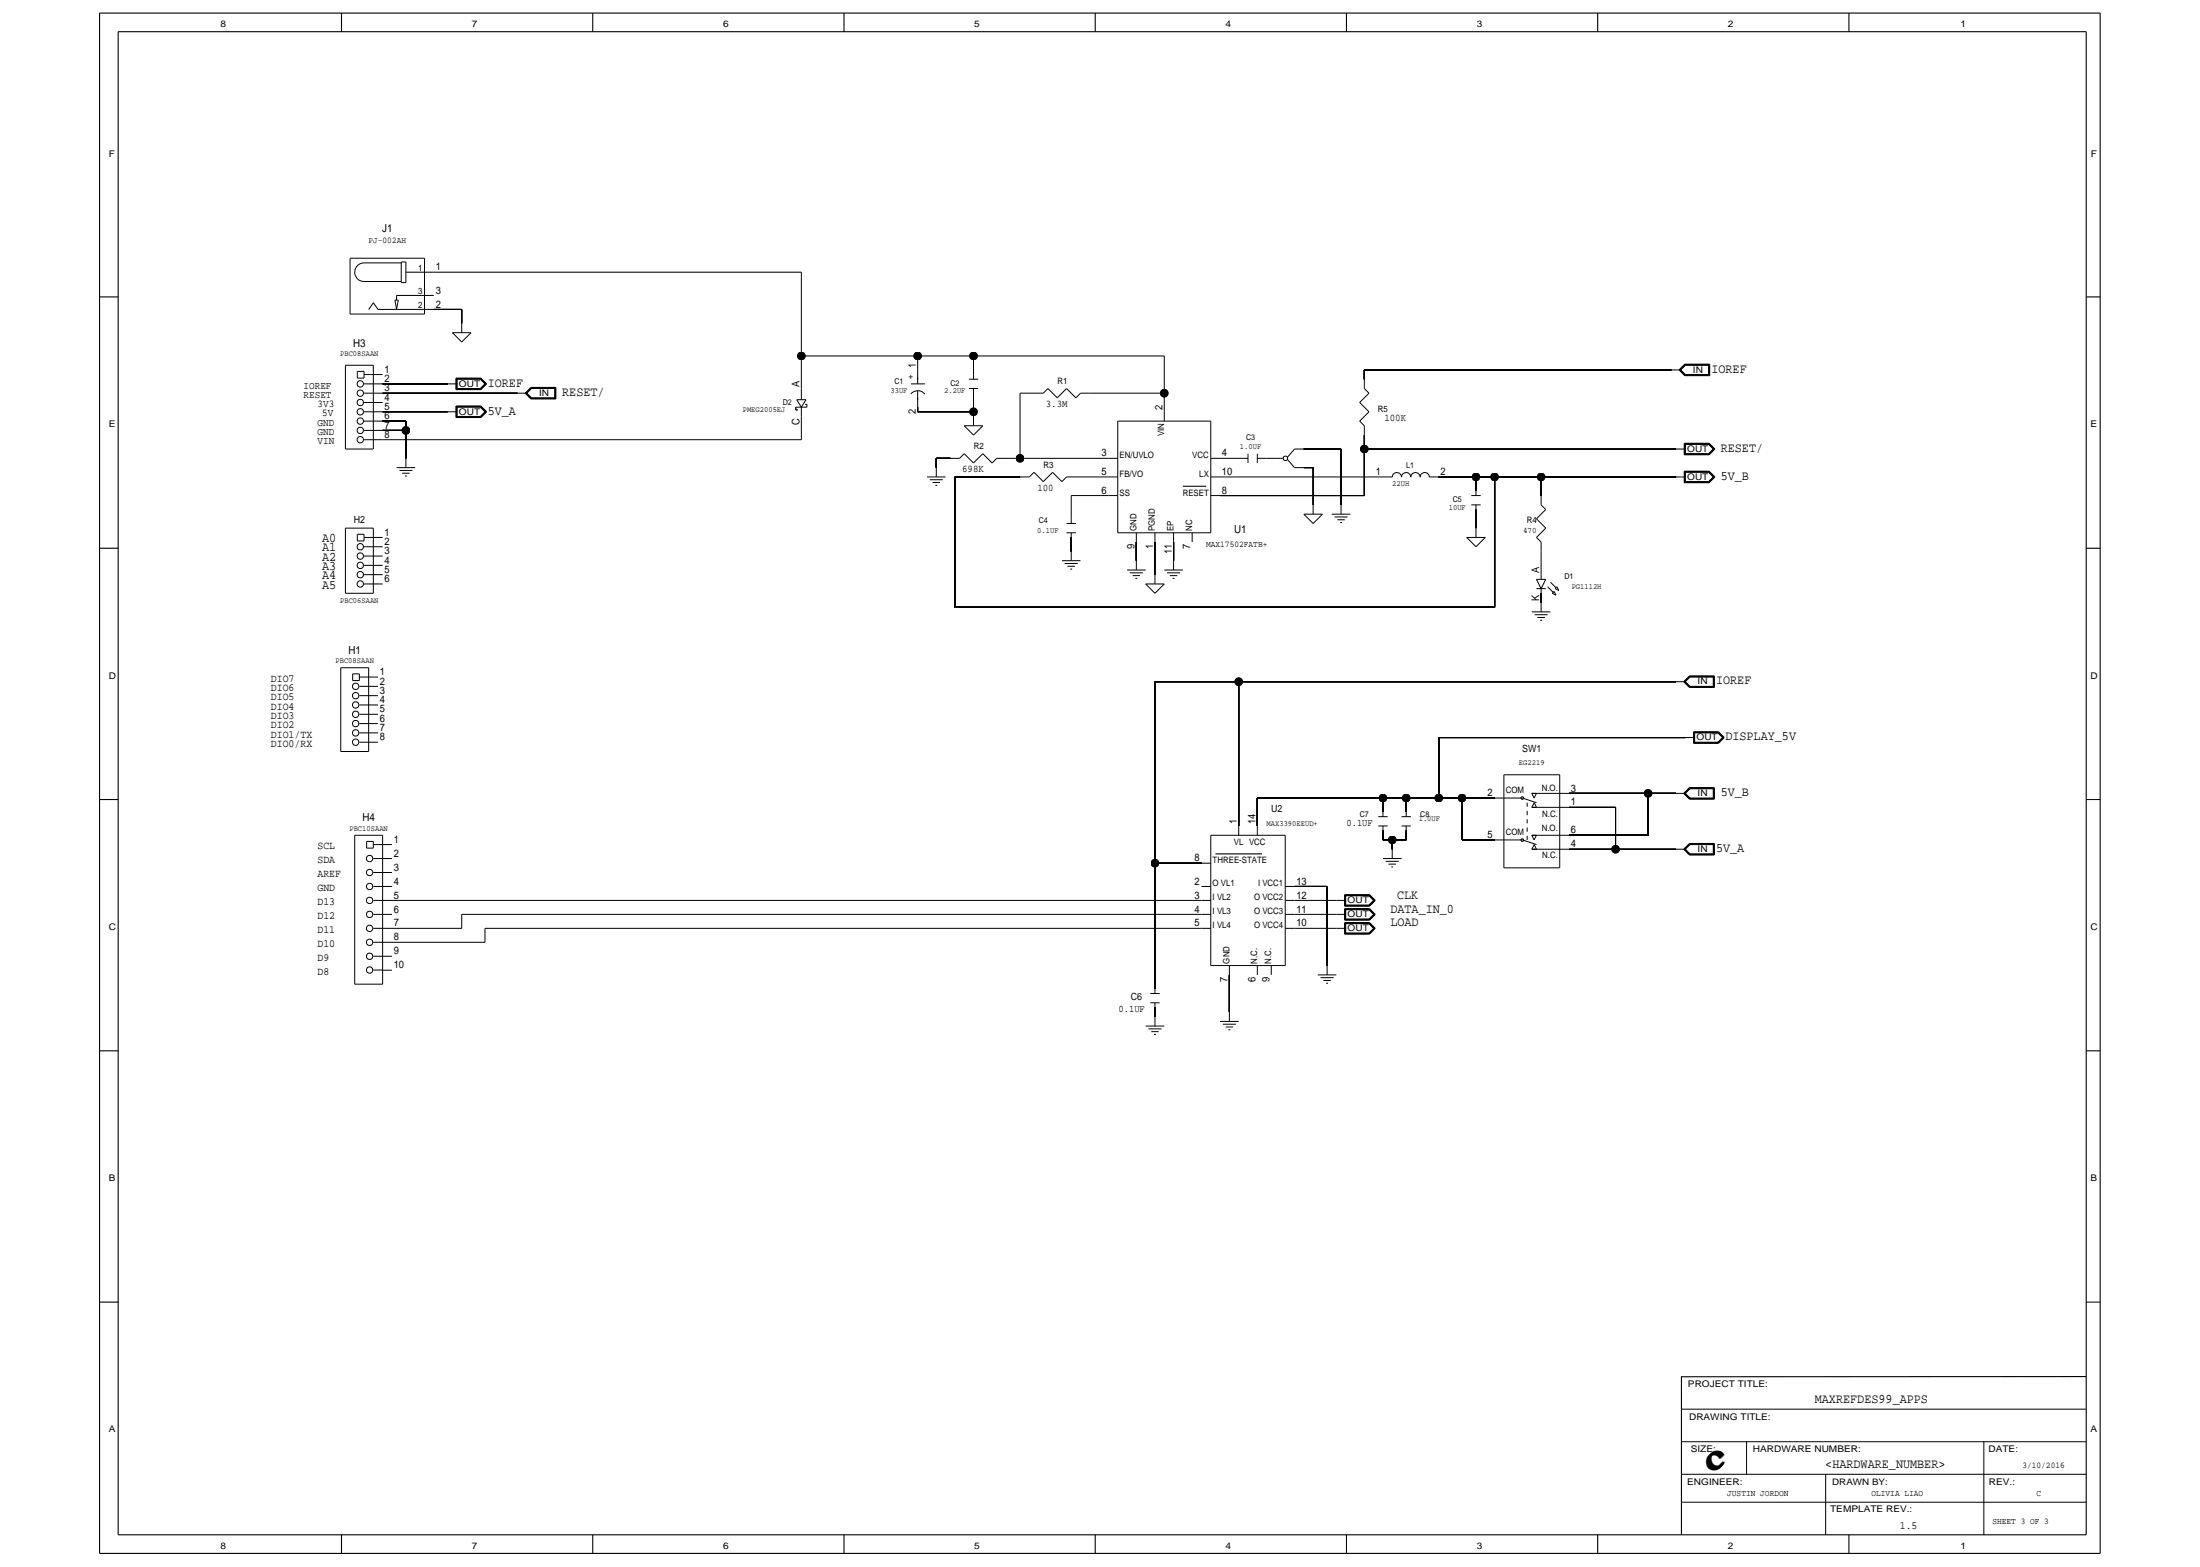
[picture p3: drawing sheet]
<svg xmlns="http://www.w3.org/2000/svg" width="419mm" height="298mm" viewBox="0 0 419 298" stroke-linecap="round" stroke-linejoin="round" font-family="sans-serif">
<!-- layer: Nets -->
<g fill="none" stroke="#000" stroke-width=".19">
<path d="M82.6 51.8h70.1zM82.6 58.9h5.4zM88 58.9v2.7zM152.7 51.8v16zM72.9 73.1h12.4zM72.9 74.9h25.7zM72.9 78.4h12.4zM152.7 67.8h22.1zM152.7 67.8v6.2zM152.7 79.3v4.4zM174.8 67.8h10.7zM174.8 67.8v2.7z"/>
<path d="M174.8 78.4h10.7zM174.8 77.5v.9zM185.5 67.8v3.5zM185.5 67.8h36.3zM185.5 78.4v.9zM185.5 74.9v3.5zM194.3 74.9v12.4zM194.3 74.9h2.7zM207.6 74.9h14.2zM221.8 74.9v3.5zM221.8 67.8v7.1zM259.9 70.5h58.5z"/>
<path d="M259.9 70.5v1.7zM72.9 83.7h79.8zM72.9 82h4.4zM72.9 80.2h4.4zM77.3 82v5.3zM77.3 80.2v1.8zM178.4 87.3v1.8zM178.4 87.3h2.6zM181.9 90.8v24.9zM181.9 90.8h12.4zM191.7 87.3h2.6zM194.3 87.3h16.9z"/>
<path d="M204.1 94.4v4.4zM204.1 94.4h7.1zM205 90.8h6.2zM232.4 90.8h31zM232.4 87.3h4.5zM232.4 94.4h27.5zM240.4 87.3h.9zM248.4 85.5h7.1zM248.4 89.1h1.8zM250.2 89.1v7.1zM255.5 85.5v10.7zM259.9 85.5h59.4z"/>
<path d="M259.9 82.9v2.6zM259.9 85.5v8.9zM274.1 90.8h7.1zM281.2 97v3.6zM281.2 90.8v2.7zM281.2 90.8h3.5zM284.7 90.8h8.9zM284.7 90.8v24.9zM293.6 90.8v3.6zM293.6 90.8h25.7zM181.9 115.7h102.8zM204.1 102.4v2.6z"/>
<path d="M216.5 103.2v3.6zM220 103.2v6.3zM223.6 103.2v3.6zM293.6 105v4.5zM293.6 113v1.8zM220 129.8h16zM220 129.8v34.6zM236 129.8v27.5zM236 129.8h83.3zM239.5 152h23.9zM239.5 152v5.3zM263.4 158.2v1.8z"/>
<path d="M263.4 160h1.8zM263.4 152v2.7zM263.4 152h4.5zM265.2 160v1.7zM265.2 160h2.7zM267.9 158.2v1.8zM267.9 152v2.7zM267.9 152h6.2zM274.1 140.5h47zM274.1 152h4.4zM274.1 140.5v11.5zM278.5 160h6.2z"/>
<path d="M278.5 152v8zM278.5 152h6.2zM298.9 159.1h15.1zM298.9 151.1h15.1zM298.9 153.8h8.9zM307.8 153.8v7.9zM314 151.1h5.3zM314 151.1v8zM74.7 176.8h13.3zM74.7 171.5h154.2zM74.7 179.5h17.7zM88 174.2v2.6z"/>
<path d="M88 174.2h140.9zM92.4 176.8h136.5zM92.4 176.8v2.7zM220 164.4h8.9zM220 164.4v23.9zM246.6 168.8h6.2zM246.6 176.8h8zM246.6 174.2h8zM246.6 171.5h8zM252.8 168.8v15.1zM298.9 161.7h8.9zM307.8 161.7h11.5z"/>
<path d="M220 191.9v1.8zM234.2 185.7v7.1z"/>
</g>
<g fill="#000" stroke="#000" stroke-width=".19">
<circle cx="152.7" cy="67.8" r=".74"/>
<circle cx="174.8" cy="67.8" r=".74"/>
<circle cx="185.5" cy="78.4" r=".74"/>
<circle cx="185.5" cy="67.8" r=".74"/>
<circle cx="221.8" cy="74.9" r=".74"/>
<circle cx="77.3" cy="82" r=".74"/>
<circle cx="194.3" cy="87.3" r=".74"/>
<circle cx="259.9" cy="85.5" r=".74"/>
<circle cx="281.2" cy="90.8" r=".74"/>
<circle cx="284.7" cy="90.8" r=".74"/>
<circle cx="293.6" cy="90.8" r=".74"/>
<circle cx="236" cy="129.8" r=".74"/>
<circle cx="263.4" cy="152" r=".74"/>
<circle cx="265.2" cy="160" r=".74"/>
<circle cx="267.9" cy="152" r=".74"/>
<circle cx="274.1" cy="152" r=".74"/>
<circle cx="278.5" cy="152" r=".74"/>
<circle cx="314" cy="151.1" r=".74"/>
<circle cx="220" cy="164.4" r=".74"/>
<circle cx="307.8" cy="161.7" r=".74"/>
</g>
<!-- layer: Components -->
<g fill="none" stroke="#000" stroke-width=".19">
<path d="M66.7 49.2v10.6zM66.7 59.8h14.2zM66.7 49.2h14.2zM69.3 50.1a1.77 1.77 0 0 0-1.7 1.7 1.77 1.77 0 0 0 1.7 1.8M69.3 53.6h7.1zM69.3 50.1h7.1zM71.1 57.7l-.9 1.3zM71.1 57.7l.9 1.2zM72 58.9h8.9zM75.2 57.2h.7zM75.2 57.2l.3 1.7zM75.5 56.3v.9z"/>
<path d="M75.5 56.3h5.4zM75.9 57.2l-.4 1.7zM76.4 53.8h.9zM76.4 49.9v3.9zM76.4 49.9h.9zM77.3 51.8h3.6zM77.3 49.9v3.9zM80.9 51.8h1.7zM80.9 56.3h1.7zM80.9 58.9h1.7zM80.9 49.2v10.6zM65.8 69.6v15.9z"/>
<path d="M65.8 69.6h5.3zM68.1 72h1.2zM68.1 70.7h1.2zM68.1 70.7v1.3zM69.3 78.4h1.8zM69.3 76.7h1.8zM69.3 74.9h1.8zM69.3 73.1h1.8zM69.3 71.3h1.8zM69.3 70.7v1.3zM71.1 78.4h1.8zM71.1 76.7h1.8z"/>
<path d="M71.1 74.9h1.8zM71.1 73.1h1.8zM71.1 71.3h1.8zM71.1 69.6v15.9zM85.3 73.1h1.8zM85.3 78.4h1.8zM86.2 63.4h3.5zM86.2 63.4l1.8 1.7zM86.9 74.2h4.7zM86.9 72v2.2zM86.9 79.5h4.7zM86.9 77.3v2.2z"/>
<path d="M86.9 72h4.7zM86.9 77.3h4.7zM86.9 72.1h4.7zM86.9 77.4h4.7zM86.9 72.1v2zM86.9 74.1h4.7zM86.9 77.4v2.1zM87 72.2v1.9zM87 74.1h4.5zM87 77.5v1.9zM87 79.4h4.5zM87 72.2h4.5z"/>
<path d="M87 77.5h4.5zM87.1 72.2h4.4zM87.1 77.5h4.4zM87.1 72.2v1.8zM87.1 74h4.4zM87.1 77.5v1.8zM87.1 79.3h4.4zM88 61.6v1.8zM89.7 63.4l-1.7 1.7zM91.5 74l.9-.9zM91.5 79.3l.9-.9zM91.5 72.2l.9 .9z"/>
<path d="M91.5 77.5l.9 .9zM91.5 74.1l1-1zM91.5 79.4l1-1zM91.5 72.2l1 .9zM91.5 77.5l1 .9zM91.6 74.1l1-1zM91.6 79.5l1-1.1zM91.6 72.1l1 1zM91.6 77.4l1 1zM91.6 74.2l1.1-1.1zM91.6 79.5l1.1-1.1zM91.6 72l1.1 1.1z"/>
<path d="M91.6 77.3l1.1 1.1zM98.6 74.9h1.8zM100 74.9l1.1-1.1zM100 74.9l1.1 1.1zM100.2 74.9l1-1zM100.2 74.9l1 1zM100.3 74.9l.9-1zM100.3 74.9l.9 .9zM100.4 74.9l.9-.9zM100.4 74.9l.9 .9zM101.1 73.8h4.8zM101.1 76h4.8z"/>
<path d="M101.2 75.9h4.6zM101.2 73.9h4.6zM101.2 75.8h4.6zM101.3 75.8h4.4zM101.3 74h4.4zM105.7 74v1.8zM105.8 73.9v1.9zM105.8 73.9v2zM105.9 73.8v2.2zM151.6 78.1h.3zM151.6 77.5v.6zM151.6 77.5h2.1z"/>
<path d="M151.8 76.1h1.7zM151.8 76.1l.9 1.4zM152.7 77.5v1.8zM152.7 74v2.1zM153.4 77h.3zM153.5 76.1l-.8 1.4zM153.7 77v.5zM173.5 75a1.73 1.73 0 0 1 2.7 .1M173.5 73.1h2.7zM174.8 70.5v1.7zM174.8 75.8v1.7zM174.8 74.5v1.7z"/>
<path d="M174.8 71.9v1.2zM184.6 72.2h1.7zM184.6 74h1.7zM185.5 79.3v1.8zM185.5 71.3v.9zM185.5 74v.9zM197 74.9h1.7zM198.7 74.9l.9-.9zM199.6 74l1.8 1.8zM201.4 75.8l1.8-1.8zM203.2 74l1.8 1.8zM205 75.8l.8-.9z"/>
<path d="M205.8 74.9h1.8zM221.8 78.4v1.8zM259 76.7l1.8 1.7zM259 76.7l1.8-1.8zM259.9 72.2v1.8zM259.9 74l.9 .9zM318.4 70.5h1.8zM319.9 70.5l1.1 1.1zM320 70.5l1 1zM320.1 70.5l.9-1zM320.1 70.5l.9 .9zM320.2 70.5l.9-.9z"/>
<path d="M320.2 70.5l.9 .8zM321 69.4l-1.1 1.1zM321 69.4h4.7zM321 71.6h4.7zM321 69.4l-1 1.1zM321 71.5h4.6zM321 69.4h4.6zM321 69.5h4.6zM321 71.4h4.6zM321.1 71.3h4.4zM321.1 69.6h4.4zM325.5 69.6v1.7z"/>
<path d="M325.6 69.5v1.9zM325.6 69.4v2.1zM325.7 69.4v2.2zM65.8 85.5h5.3zM69.3 83.7h1.8zM69.3 82h1.8zM69.3 80.2h1.8zM71.1 83.7h1.8zM71.1 82h1.8zM71.1 80.2h1.8zM75.5 89.1h3.6zM76.1 89.6h2.5z"/>
<path d="M76.6 90.1h1.4zM77.1 90.7h.4zM77.3 87.3v1.8zM176.6 90.8h3.5zM177.1 91.4h2.5zM177.7 91.9h1.4zM178.2 92.4h.3zM178.4 89.1v1.7zM181 87.3h1.8zM183.7 86.4l-.9 .9zM183.7 81.1h3.5zM183.7 81.1l1.8 1.8z"/>
<path d="M183.7 86.4l1.8 1.8zM185.5 88.2l1.7-1.8zM187.2 86.4l1.8 1.8zM187.2 81.1l-1.7 1.8zM189 88.2l.9-.9zM189.9 87.3h1.8zM194.3 90.8h1.8zM196.1 90.8l.9-.8zM197 90l1.7 1.7zM198.7 91.7l1.8-1.7zM200.5 90l1.8 1.7zM202.3 91.7l.9-.9z"/>
<path d="M203.2 99.7h1.8zM203.2 90.8h1.8zM204.1 98.8v.9zM211.2 94.4h1.7zM211.2 90.8h1.7zM211.2 87.3h1.7zM212.9 80.2v21.3zM212.9 80.2h17.8zM230.7 90.8h1.7zM230.7 94.4h1.7zM230.7 87.3h1.7zM230.7 80.2v21.3z"/>
<path d="M236.9 87.3h.8zM237.7 86.4v1.8zM239.5 86.4v1.8zM239.5 87.3h.9zM241.3 87.3h1.8zM243.1 87.3h1.3zM245.3 87.5l1.3 1.6zM246.6 85.5h1.8zM246.6 89.1h1.8zM246.6 85.5l-1.3 1.6zM248.4 97.9h3.5zM248.4 97.9l1.8 1.8z"/>
<path d="M250.2 96.2v1.7zM251.9 97.9l-1.7 1.8zM253.7 97.9h3.5zM254.2 98.5h2.5zM254.8 99h1.4zM255.3 99.5h.3zM255.5 96.2v1.7zM259 80.2l1.8-1.8zM259 80.2l.9 .9zM259.9 81.1v1.8zM263.4 90.8h1.8zM265.2 90.9a.87 .87 0 0 1 .9-.9 .87 .87 0 0 1 .9 .9"/>
<path d="M267 90.9a.89 .89 0 0 1 .9-.9 .89 .89 0 0 1 .9 .9 .87 .87 0 0 1 .8-.9 .87 .87 0 0 1 .9 .9M270.5 90.9a.87 .87 0 0 1 .9-.9 .87 .87 0 0 1 .9 .9M272.3 90.8h1.8zM280.3 94.4h1.8zM280.3 96.2h1.8zM281.2 93.5v.9zM281.2 96.2v.8zM292.7 98.8l1.8 1.8zM292.7 98.8l1.8-1.8zM293.6 94.4v1.8zM293.6 96.2l.9 .8zM319.3 90.8h1.8z"/>
<path d="M319.3 85.5h1.8zM320.8 91.9h4.8zM320.8 89.7v2.2zM320.8 86.6h4.8zM320.8 84.4v2.2zM320.8 89.7h4.8zM320.8 84.4h4.8zM320.9 89.8h4.7zM320.9 84.5h4.7zM320.9 89.8v2.1zM320.9 91.9h4.7zM320.9 84.5v2.1z"/>
<path d="M320.9 86.5h4.7zM321 89.9v1.9zM321 91.8h4.5zM321 84.6v1.9zM321 86.5h4.5zM321 89.9h4.5zM321 84.6h4.5zM321.1 90h4.4zM321.1 84.6h4.4zM321.1 90v1.7zM321.1 91.7h4.4zM321.1 84.6v1.8z"/>
<path d="M321.1 86.4h4.4zM325.5 86.4l.9-.9zM325.5 90l.9 .8zM325.5 84.6l.9 .9zM325.5 91.8l1-1zM325.5 89.9l1 .9zM325.5 84.6l1 .9zM325.6 89.8l1 1zM325.6 84.5l1 1zM325.6 89.7l1.1 1.1zM325.6 84.4l1.1 1.1zM326.4 90.8l-.9 .9z"/>
<path d="M326.5 85.5l-1 1zM326.6 90.8l-1 1.1zM326.6 85.5l-1 1zM326.7 90.8l-1.1 1.1zM326.7 85.5l-1.1 1.1zM65.8 100.6v12.4zM65.8 113h5.3zM65.8 100.6h5.3zM68.1 103h1.2zM68.1 101.8h1.2zM68.1 101.8v1.2zM69.3 111.2h1.8z"/>
<path d="M69.3 109.5h1.8zM69.3 107.7h1.8zM69.3 105.9h1.8zM69.3 104.1h1.8zM69.3 102.4h1.8zM69.3 101.8v1.2zM71.1 111.2h1.8zM71.1 109.5h1.8zM71.1 107.7h1.8zM71.1 105.9h1.8zM71.1 104.1h1.8zM71.1 102.4h1.8z"/>
<path d="M71.1 100.6v12.4zM202.3 106.8h3.5zM202.8 107.3h2.5zM203.2 101.5h1.8zM203.4 107.9h1.4zM203.9 108.4h.3zM204.1 105v1.8zM204.1 101.5v.9zM212.9 101.5h17.8zM214.7 108.6h3.5zM215.2 109.1h2.5zM215.8 109.6h1.4z"/>
<path d="M216.3 110.2h.4zM216.5 106.8v1.8zM216.5 101.5v1.7zM218.2 111.2h3.6zM218.2 111.2l1.8 1.8zM220 109.5v1.7zM220 101.5v1.7zM221.8 111.2l-1.8 1.8zM221.8 108.6h3.5zM222.3 109.1h2.5zM222.9 109.6h1.4zM223.4 110.2h.3z"/>
<path d="M223.6 106.8v1.8zM223.6 101.5v1.7zM227.1 101.5v1.7zM279.4 102.4h3.5zM279.4 102.4l1.8 1.7zM281.2 100.6v1.8zM282.9 102.4l-1.7 1.7zM291.8 116.5h3.6zM292.3 117.1h2.5zM292.7 112.1h1.8zM292.7 110.3h1.8zM292.7 102.4l1.8-1.8z"/>
<path d="M292.7 110.3l.9 1.8zM292.7 102.4l.9 .8zM292.9 117.6h1.4zM293.4 118.1h.4zM293.6 114.8v1.7zM293.6 112.1v.9zM293.6 109.5v.8zM293.6 103.2v1.8zM294.5 110.3l-.9 1.8zM294.8 111.8l1.1 1zM295.4 110.9l1 1zM295.7 113l.7 .4z"/>
<path d="M296.1 112.6l-.4 .4zM296.1 112.6l.3 .8zM296.2 112.1l.8 .4zM296.6 111.8l.4 .7zM296.6 111.8l-.4 .3zM64.9 127.2v15.9zM64.9 127.2h5.3zM67.2 129.6h1.3zM67.2 128.3h1.3zM67.2 128.3v1.3zM68.5 139.6h1.7zM68.5 137.8h1.7z"/>
<path d="M68.5 136h1.7zM68.5 134.3h1.7zM68.5 132.5h1.7zM68.5 130.7h1.7zM68.5 129h1.7zM68.5 128.3v1.3zM70.2 139.6h1.8zM70.2 137.8h1.8zM70.2 136h1.8zM70.2 134.3h1.8zM70.2 132.5h1.8zM70.2 130.7h1.8z"/>
<path d="M70.2 129h1.8zM70.2 127.2v15.9zM319.3 129.8h1.8zM320.7 129.8l1.1-1.1zM320.7 129.8l1.1 1.1zM320.8 129.8l1.1-1zM320.8 129.8l1.1 1.1zM321 129.8l.9-.9zM321 129.8l.9 1zM321.1 129.8l.8-.8zM321.1 129.8l.8 .9zM321.8 128.7h4.8z"/>
<path d="M321.8 130.9h4.8zM321.9 130.9h4.6zM321.9 128.8h4.6zM321.9 128.9h4.5zM321.9 130.8h4.5zM321.9 129h4.5zM321.9 130.7h4.5zM322.6 139.4v2.2zM322.6 139.4h4.8zM322.7 139.4h4.6zM322.7 139.4v2.1zM322.8 139.5v1.9z"/>
<path d="M322.8 139.5h4.5zM322.8 139.6v1.8zM322.8 139.6h4.5zM326.4 129v1.7zM326.4 128.9v1.9zM326.5 128.8v2.1zM326.6 128.7v2.2zM327.3 139.6l.8 .9zM327.3 139.5l1 1zM327.3 139.4l1.1 1.1zM327.4 139.4l1.1 1.1zM64.9 143.1h5.3z"/>
<path d="M67.6 159.1v28.3zM67.6 159.1h5.3zM68.5 141.4h1.7zM70.2 141.4h1.8zM72.9 159.1v28.3zM230.7 159.1v24.8zM230.7 159.1h14.1zM236 157.3v1.8zM239.5 157.3v1.8zM244.8 159.1v24.8zM262.6 155.5h1.7zM262.6 157.3h1.7z"/>
<path d="M263.4 154.7v.8zM263.4 157.3v.9zM267 155.5h1.8zM267 157.3h1.8zM267.9 154.7v.8zM267.9 157.3v.9zM284.7 160h1.8zM284.7 152h1.8zM286.5 160h3.5zM286.5 152h3.5zM286.5 147.6h10.6zM286.5 147.6v17.7z"/>
<path d="M289.8 159.8h.4v.4h-.4zM289.8 151.8h.4v.4h-.4zM290 160l2.7 .9zM290 152l2.7 .9zM290.9 159.2v.8zM290.9 157.6v.8zM290.9 156v.8zM290.9 154.4v.9zM290.9 152.9v.8zM291.8 151.1l.4 .9zM291.8 159.1l.4 .9zM291.8 151.1h.9z"/>
<path d="M291.8 159.1h.9zM291.8 151.1h5.3zM291.8 159.1h5.3zM291.8 153.8h5.3zM291.8 153.8h.9zM292.3 152.9l-.5 .9zM292.3 152.9l.4 .9zM292.7 151.1l-.5 .9zM292.7 159.1l-.5 .9zM297.1 159.1h1.8zM297.1 153.8h1.8zM297.1 151.1h1.8z"/>
<path d="M297.1 147.6v17.7zM319.3 151.1h1.8zM320.7 151.1l1.1 1.1zM320.8 151.1l1.1 1zM321 151.1l.9 1zM321.1 140.5h1.7zM321.1 151.1l.8-.9zM321.1 151.1l.8 .9zM321.8 150l-1.1 1.1zM321.8 150h4.8zM321.8 152.2h4.8zM321.9 150.1l-1.1 1z"/>
<path d="M321.9 152.1h4.6zM321.9 150.1h4.6zM321.9 150.2l-.9 .9zM321.9 150.2h4.5zM321.9 152.1h4.5zM321.9 152h4.5zM322.6 141.6h4.8zM322.7 141.5h4.6zM322.8 141.4h4.5zM326.4 150.2v1.8zM326.4 150.2v1.9zM326.5 150.1v2z"/>
<path d="M326.6 150v2.2zM327.3 141.4l.8-.9zM327.3 141.4l1-.9zM327.3 141.5l1.1-1zM328.5 140.5l-1.1 1.1zM69.8 161.5h1.3zM69.8 160.3h1.3zM69.8 160.3v1.2zM71.1 179.5h1.8zM71.1 176.8h1.8zM71.1 174.2h1.8zM71.1 171.5h1.8z"/>
<path d="M71.1 168.8h1.8zM71.1 166.2h1.8zM71.1 163.5h1.8zM71.1 160.9h1.8zM71.1 160.3v1.2zM72.9 179.5h1.8zM72.9 176.8h1.8zM72.9 174.2h1.8zM72.9 171.5h1.8zM72.9 168.8h1.8zM72.9 166.2h1.8zM72.9 163.5h1.8z"/>
<path d="M72.9 160.9h1.8zM228.9 174.2h1.8zM228.9 176.8h1.8zM228.9 171.5h1.8zM228.9 168.8h1.8zM228.9 164.4h1.8zM244.8 176.8h1.8zM244.8 174.2h1.8zM244.8 171.5h1.8zM244.8 168.8h1.8zM254.6 176.8h1.8zM254.6 174.2h1.8z"/>
<path d="M254.6 171.5h1.8zM256.1 177.9h4.8zM256.1 175.7v2.2zM256.1 175.3h4.8zM256.1 173.1v2.2zM256.1 172.6h4.8zM256.1 170.4v2.2zM256.1 175.7h4.8zM256.1 173.1h4.8zM256.1 170.4h4.8zM256.2 175.8h4.7zM256.2 173.1h4.7z"/>
<path d="M256.2 170.5h4.7zM256.2 175.8v2zM256.2 177.8h4.7zM256.2 173.1v2.1zM256.2 175.2h4.7zM256.2 170.5v2zM256.2 172.5h4.7zM256.3 175.9v1.9zM256.3 177.8h4.5zM256.3 173.2v1.9zM256.3 175.1h4.5zM256.3 170.5v2z"/>
<path d="M256.3 172.5h4.5zM256.3 175.9h4.5zM256.3 173.2h4.5zM256.3 170.5h4.5zM256.4 175.9v1.8zM256.4 177.7h4.4zM256.4 173.3v1.7zM256.4 175h4.4zM256.4 170.6v1.8zM256.4 172.4h4.4zM256.4 175.9h4.4zM256.4 173.3h4.4z"/>
<path d="M256.4 170.6h4.4zM260.8 177.7l.9-.9zM260.8 175l.9-.8zM260.8 172.4l.9-.9zM260.8 175.9l.9 .9zM260.8 173.3l.9 .9zM260.8 170.6l.9 .9zM260.8 175.1l1-.9zM260.8 172.5l1-1zM260.8 175.9l1 .9zM260.8 173.2l1 1zM260.8 170.5l1 1z"/>
<path d="M260.9 175.2l1-1zM260.9 172.5l1-1zM260.9 175.8l1 1zM260.9 173.1l1 1.1zM260.9 170.5l1 1zM260.9 177.9l1.1-1.1zM260.9 175.7l1.1 1.1zM260.9 173.1l1.1 1.1zM260.9 170.4l1.1 1.1zM261.8 176.8l-1 1zM261.9 176.8l-1 1zM262 174.2l-1.1 1.1z"/>
<path d="M262 171.5l-1.1 1.1zM263.4 163.5h3.6zM264 164h2.5zM264.5 164.6h1.4zM265 165.1h.4zM265.2 161.7v1.8zM286.5 165.3h10.6zM291.8 161.7h5.3zM291.8 161.7h.9zM292.3 160.9l-.5 .8zM292.3 160.9l.4 .8zM297.1 161.7h1.8z"/>
<path d="M319.3 161.7h1.8zM320.7 161.7l1.1-1.1zM320.7 161.7l1.1 1.1zM320.8 161.7l1.1-1zM320.8 161.7l1.1 1.1zM321 161.7l.9-.9zM321 161.7l.9 1zM321.1 161.7l.8-.8zM321.1 161.7l.8 .9zM321.8 160.6h4.8zM321.8 162.8h4.8zM321.9 162.8h4.6z"/>
<path d="M321.9 160.7h4.6zM321.9 160.8h4.5zM321.9 162.7h4.5zM321.9 160.9h4.5zM321.9 162.6h4.5zM326.4 160.9v1.7zM326.4 160.8v1.9zM326.5 160.7v2.1zM326.6 160.6v2.2zM67.6 187.4h5.3zM71.1 184.8h1.8zM71.1 182.1h1.8z"/>
<path d="M72.9 184.8h1.8zM72.9 182.1h1.8zM218.2 195.4h3.6zM218.8 196h2.5zM219.1 189.2h1.8zM219.1 191h1.8zM219.3 196.5h1.4zM219.8 197h.4zM220 193.7v1.7zM220 188.3v.9zM220 191v.9zM230.7 183.9h14.1z"/>
<path d="M232.4 194.5h3.6zM233 195.1h2.4zM233.5 195.6h1.4zM234 196.1h.4zM234.2 192.8v1.7zM234.2 183.9v1.8zM239.5 183.9v1.8zM242.2 183.9v1.8zM251 185.7h3.6zM251.6 186.2h2.5zM252.1 186.7h1.4zM252.6 187.3h.4z"/>
<path d="M252.8 183.9v1.8z"/>
<circle cx="68.6" cy="74.9" r=".61"/>
<circle cx="68.6" cy="73.1" r=".61"/>
<circle cx="68.6" cy="76.7" r=".61"/>
<circle cx="68.6" cy="78.4" r=".61"/>
<circle cx="68.6" cy="83.8" r=".61"/>
<circle cx="68.6" cy="82" r=".61"/>
<circle cx="68.6" cy="80.2" r=".61"/>
<circle cx="244.9" cy="87.3" r=".43"/>
<circle cx="68.6" cy="104.1" r=".61"/>
<circle cx="68.6" cy="107.7" r=".61"/>
<circle cx="68.6" cy="105.9" r=".61"/>
<circle cx="68.6" cy="109.5" r=".61"/>
<circle cx="68.6" cy="111.2" r=".61"/>
<circle cx="67.7" cy="130.7" r=".61"/>
<circle cx="67.7" cy="139.6" r=".61"/>
<circle cx="67.7" cy="137.8" r=".61"/>
<circle cx="67.7" cy="132.5" r=".61"/>
<circle cx="67.7" cy="136" r=".61"/>
<circle cx="67.7" cy="134.3" r=".61"/>
<circle cx="67.7" cy="141.4" r=".61"/>
<circle cx="70.4" cy="179.5" r=".61"/>
<circle cx="70.4" cy="174.2" r=".61"/>
<circle cx="70.4" cy="176.8" r=".61"/>
<circle cx="70.4" cy="166.2" r=".61"/>
<circle cx="70.4" cy="171.5" r=".61"/>
<circle cx="70.4" cy="168.8" r=".61"/>
<circle cx="70.4" cy="163.5" r=".61"/>
<circle cx="70.4" cy="184.8" r=".61"/>
<circle cx="70.4" cy="182.1" r=".61"/>
</g>
<path d="M225.3 92.6h4.5zM231.5 162.6h8.9z" fill="none" stroke="#000" stroke-width=".21"/>
<!-- layer: Page Border and Title Block -->
<path d="M397.4 152.3h2.7zM397.4 248h2.7zM320.3 268.4h77.1zM320.3 274.6h77.1zM332.7 274.6v6.2zM377.9 274.6v17.7zM256.5 292.3v3.6zM320.3 286.1h77.1zM320.3 280.8h77.1zM347.8 280.8v11.5z" fill="none" stroke="#000" stroke-width=".19"/>
<g fill="none" stroke="#000" stroke-width=".21">
<path d="M19 2.5v293.4zM19 2.5h381.1zM22.5 6h374.9zM22.5 6v286.3zM65.1 2.5v3.5zM112.9 2.5v3.5zM160.8 2.5v3.5zM208.6 2.5v3.5zM256.5 2.5v3.5zM304.4 2.5v3.5zM352.2 2.5v3.5zM397.4 6v286.3z"/>
<path d="M400.1 2.5v293.4zM19 56.6h3.5zM397.4 56.6h2.7zM19 104.4h3.5zM397.4 104.4h2.7zM19 152.3h3.5zM19 200.1h3.5zM397.4 200.1h2.7zM19 248h3.5zM320.2 262.2h77.2zM320.3 262.2v30.1zM19 295.9h381.1z"/>
<path d="M22.5 292.3h374.9zM65.1 292.3v3.6zM112.9 292.3v3.6zM160.8 292.3v3.6zM208.6 292.3v3.6zM304.4 292.3v3.6zM352.2 292.3v3.6z"/>
</g>
<g font-size="4.3">
<text x="324.9" y="279.9">C</text>
<text x="325.2" y="279.6">C</text>
</g>
<g font-size="2.5">
<text x="326" y="71">IOREF</text>
<text x="92.9" y="73.6">IOREF</text>
<text x="107.1" y="75.4">RESET/</text>
<text x="92.9" y="79">5V_A</text>
<text x="327.8" y="86.1">RESET/</text>
<text x="327.8" y="91.4">5V_B</text>
<text x="61.4" y="106.8">A2</text>
<text x="61.4" y="105">A1</text>
<text x="61.4" y="103.2">A0</text>
<text x="61.4" y="108.6">A3</text>
<text x="61.4" y="110.3">A4</text>
<text x="61.4" y="112.1">A5</text>
<text x="326.9" y="130.4">IOREF</text>
<text x="328.7" y="141">DISPLAY_5V</text>
<text x="327.8" y="151.6">5V_B</text>
<text x="326.9" y="162.3">5V_A</text>
<text x="264.9" y="173.8">DATA_IN_0</text>
<text x="266.1" y="171.1">CLK</text>
<text x="264.9" y="176.5">LOAD</text>
<text x="345.7" y="267.2">MAXREFDES99_APPS</text>
<text x="347.7" y="279.6">&lt;HARDWARE_NUMBER&gt;</text>
</g>
<g font-size="2.1">
<text x="72.8" y="44.3">J1</text>
<text x="67.3" y="66">H3</text>
<text x="235.1" y="101.5">U1</text>
<text x="66.4" y="124.5">H1</text>
<text x="51.6" y="131.6">DIO6</text>
<text x="51.6" y="129.8">DIO7</text>
<text x="51.6" y="133.4">DIO5</text>
<text x="51.6" y="136.9">DIO3</text>
<text x="51.6" y="135.2">DIO4</text>
<text x="51.6" y="142.2">DIO0/RX</text>
<text x="51.6" y="140.5">DIO1/TX</text>
<text x="51.6" y="138.7">DIO2</text>
<text x="60.5" y="161.7">SCL</text>
<text x="69" y="156.4">H4</text>
<text x="60.5" y="167.1">AREF</text>
<text x="60.5" y="164.4">SDA</text>
<text x="60.5" y="172.4">D13</text>
<text x="60.5" y="169.7">GND</text>
<text x="60.5" y="177.7">D11</text>
<text x="60.5" y="175">D12</text>
<text x="60.5" y="180.4">D10</text>
<text x="60.5" y="185.7">D8</text>
<text x="60.5" y="183">D9</text>
<text x="361.9" y="291.1">1.5</text>
</g>
<g font-size="2">
<text x="83" y="51.5">1</text>
<text x="83" y="55.9">3</text>
<text x="83" y="58.6">2</text>
<text x="73.2" y="71">1</text>
<text x="174.5" y="70.1" transform="rotate(-90 174.5 70.1)">1</text>
<text x="57.8" y="75.8">RESET</text>
<text x="57.8" y="74">IOREF</text>
<text x="60.5" y="77.5">3V3</text>
<text x="73.2" y="76.3">4</text>
<text x="73.2" y="74.5">3</text>
<text x="73.2" y="72.8">2</text>
<text x="152.3" y="73.6" transform="rotate(-90 152.3 73.6)">A</text>
<text x="60.5" y="82.9">GND</text>
<text x="60.5" y="81.1">GND</text>
<text x="61.4" y="79.3">5V</text>
<text x="73.2" y="83.4">8</text>
<text x="73.2" y="81.6">7</text>
<text x="73.2" y="79.8">6</text>
<text x="73.2" y="78.1">5</text>
<text x="152.3" y="81" transform="rotate(-90 152.3 81)">C</text>
<text x="174.5" y="78.9" transform="rotate(-90 174.5 78.9)">2</text>
<text x="221.4" y="78.1" transform="rotate(-90 221.4 78.1)">2</text>
<text x="60.5" y="84.6">VIN</text>
<text x="209.8" y="86.9">3</text>
<text x="232.8" y="86.9">4</text>
<text x="209.8" y="90.5">5</text>
<text x="209.8" y="94">6</text>
<text x="232.8" y="94">8</text>
<text x="232.8" y="90.5">10</text>
<text x="262.1" y="90.5">1</text>
<text x="274.4" y="90.5">2</text>
<text x="73.2" y="107.3">4</text>
<text x="73.2" y="105.6">3</text>
<text x="73.2" y="103.8">2</text>
<text x="73.2" y="102">1</text>
<text x="216.1" y="104.6" transform="rotate(-90 216.1 104.6)">9</text>
<text x="219.7" y="104.6" transform="rotate(-90 219.7 104.6)">1</text>
<text x="223.2" y="105.6" transform="rotate(-90 223.2 105.6)">11</text>
<text x="226.8" y="104.6" transform="rotate(-90 226.8 104.6)">7</text>
<text x="73.2" y="110.9">6</text>
<text x="73.2" y="109.1">5</text>
<text x="293.2" y="109.1" transform="rotate(-90 293.2 109.1)">A</text>
<text x="293.2" y="114.5" transform="rotate(-90 293.2 114.5)">K</text>
<text x="72.4" y="130.4">2</text>
<text x="72.4" y="128.6">1</text>
<text x="72.4" y="137.5">6</text>
<text x="72.4" y="135.7">5</text>
<text x="72.4" y="133.9">4</text>
<text x="72.4" y="132.1">3</text>
<text x="72.4" y="141">8</text>
<text x="72.4" y="139.2">7</text>
<text x="283.4" y="151.6">2</text>
<text x="299.3" y="150.8">3</text>
<text x="299.3" y="153.4">1</text>
<text x="75" y="160.5">1</text>
<text x="235.6" y="157" transform="rotate(-90 235.6 157)">1</text>
<text x="239.2" y="157" transform="rotate(-90 239.2 157)">14</text>
<text x="283.4" y="159.6">5</text>
<text x="299.3" y="158.7">6</text>
<text x="299.3" y="161.4">4</text>
<text x="75" y="165.8">3</text>
<text x="75" y="163.2">2</text>
<text x="227.5" y="164">8</text>
<text x="75" y="173.8">6</text>
<text x="75" y="171.1">5</text>
<text x="75" y="168.5">4</text>
<text x="227.5" y="173.8">4</text>
<text x="227.5" y="171.1">3</text>
<text x="227.5" y="168.5">2</text>
<text x="247" y="173.8">11</text>
<text x="247" y="171.1">12</text>
<text x="247" y="168.5">13</text>
<text x="75" y="179.1">8</text>
<text x="75" y="176.5">7</text>
<text x="227.5" y="176.5">5</text>
<text x="247" y="176.5">10</text>
<text x="75" y="184.4">10</text>
<text x="75" y="181.8">9</text>
<text x="233.8" y="187" transform="rotate(-90 233.8 187)">7</text>
<text x="239.2" y="187" transform="rotate(-90 239.2 187)">6</text>
<text x="241.8" y="187" transform="rotate(-90 241.8 187)">9</text>
</g>
<g font-size="1.9">
<text x="199.2" y="77.5">3.3M</text>
<text x="263.7" y="80.2">100K</text>
<text x="183.3" y="90">698K</text>
<text x="197.6" y="93.5">100</text>
<text x="67.4" y="99.7">H2</text>
<text x="290" y="143.1">SW1</text>
<text x="242.2" y="154.7">U2</text>
<text x="256.5" y="157.3">0.1UF</text>
<text x="215.4" y="190.5">C6</text>
<text x="213.1" y="192.8">0.1UF</text>
</g>
<g font-size="1.7">
<text x="42" y="5.2">8</text>
<text x="89.9" y="5.2">7</text>
<text x="137.7" y="5.2">6</text>
<text x="185.6" y="5.2">5</text>
<text x="233.5" y="5.2">4</text>
<text x="281.3" y="5.2">3</text>
<text x="329.2" y="5.2">2</text>
<text x="373.5" y="5.2">1</text>
<text x="20.7" y="30">F</text>
<text x="398.3" y="30">F</text>
<text x="70.2" y="46.3">PJ-002AH</text>
<text x="79.7" y="51.6">1</text>
<text x="79.7" y="55.9">3</text>
<text x="79.7" y="58.6">2</text>
<text x="322.5" y="71">IN</text>
<text x="87.4" y="73.6">OUT</text>
<text x="102.7" y="75.4">IN</text>
<text x="201.4" y="73.1">R1</text>
<text x="20.7" y="81.4">E</text>
<text x="87.4" y="79">OUT</text>
<text x="221.8" y="83.1" transform="rotate(-90 221.8 83.1)">VIN</text>
<text x="262.5" y="78.4">R5</text>
<text x="398.3" y="81.4">E</text>
<text x="185.5" y="85.5">R2</text>
<text x="198.8" y="89.1">R3</text>
<text x="213.3" y="87.3">EN/UVLO</text>
<text x="227.1" y="87.3">VCC</text>
<text x="321.4" y="86.1">OUT</text>
<text x="213.3" y="94.4">SS</text>
<text x="213.3" y="90.8">FB/VO</text>
<text x="225.3" y="94.4">RESET</text>
<text x="228.5" y="90.8">LX</text>
<text x="321.4" y="91.4">OUT</text>
<text x="216.5" y="101.1" transform="rotate(-90 216.5 101.1)">GND</text>
<text x="220" y="101.1" transform="rotate(-90 220 101.1)">PGND</text>
<text x="223.6" y="101.1" transform="rotate(-90 223.6 101.1)">EP</text>
<text x="227.1" y="101.1" transform="rotate(-90 227.1 101.1)">NC</text>
<text x="290.9" y="99.6">R4</text>
<text x="229.8" y="104.1">MAX17502FATB+</text>
<text x="20.7" y="129.2">D</text>
<text x="323.4" y="130.4">IN</text>
<text x="398.3" y="129.2">D</text>
<text x="323.2" y="141">OUT</text>
<text x="286.8" y="151.1">COM</text>
<text x="293.7" y="150.6">N.O.</text>
<text x="293.8" y="155.5">N.C.</text>
<text x="323.4" y="151.6">IN</text>
<text x="235.1" y="160.9">VL VCC</text>
<text x="286.8" y="159.1">COM</text>
<text x="293.7" y="158.2">N.O.</text>
<text x="231" y="164.4">THREE-STATE</text>
<text x="293.8" y="163.4">N.C.</text>
<text x="323.4" y="162.3">IN</text>
<text x="231" y="171.5">I VL2</text>
<text x="231" y="168.8">O VL1</text>
<text x="238.9" y="171.5">O VCC2</text>
<text x="239.7" y="168.8">I VCC1</text>
<text x="256.7" y="172">OUT</text>
<text x="20.7" y="177.1">C</text>
<text x="231" y="174.1">I VL3</text>
<text x="231" y="176.8">I VL4</text>
<text x="238.9" y="176.7">O VCC4</text>
<text x="238.9" y="174.1">O VCC3</text>
<text x="256.7" y="177.3">OUT</text>
<text x="256.7" y="174.7">OUT</text>
<text x="398.3" y="177.1">C</text>
<text x="234.2" y="183.5" transform="rotate(-90 234.2 183.5)">GND</text>
<text x="239.5" y="183.5" transform="rotate(-90 239.5 183.5)">N.C.</text>
<text x="242.2" y="183.5" transform="rotate(-90 242.2 183.5)">N.C.</text>
<text x="20.7" y="225">B</text>
<text x="398.3" y="225">B</text>
<text x="321.6" y="264.2">PROJECT TITLE:</text>
<text x="20.7" y="272.8">A</text>
<text x="321.8" y="270.4">DRAWING TITLE:</text>
<text x="398.3" y="272.8">A</text>
<text x="322.1" y="276.5">SIZE:</text>
<text x="333.9" y="276.5">HARDWARE NUMBER:</text>
<text x="378.8" y="276.5">DATE:</text>
<text x="385.3" y="279.6">3/10/2016</text>
<text x="321.4" y="282.7">ENGINEER:</text>
<text x="329" y="284.9">JUSTIN JORDON</text>
<text x="349" y="282.7">DRAWN BY:</text>
<text x="356.5" y="284.9">OLIVIA LIAO</text>
<text x="378.9" y="282.7">REV.:</text>
<text x="388" y="284.9">C</text>
<text x="348.6" y="288.1">TEMPLATE REV.:</text>
<text x="379.6" y="290.3">SHEET 3 OF 3</text>
<text x="42" y="295">8</text>
<text x="89.9" y="295">7</text>
<text x="137.7" y="295">6</text>
<text x="185.6" y="295">5</text>
<text x="233.5" y="295">4</text>
<text x="281.3" y="295">3</text>
<text x="329.2" y="295">2</text>
<text x="373.5" y="295">1</text>
</g>
<text font-size="1.6" x="290.2" y="101.5">470</text>
<g font-size="1.5">
<text x="64.8" y="67.8">PBC08SAAN</text>
<text x="149.1" y="77.2">D2</text>
<text x="169.6" y="74.9">33UF</text>
<text x="170.4" y="73.1">C1</text>
<text x="173.9" y="72.1" transform="rotate(-90 173.9 72.1)">+</text>
<text x="179.9" y="74.9">2.2UF</text>
<text x="181" y="73.5">C2</text>
<text x="141.5" y="78.4">PMEG2005EJ</text>
<text x="237.4" y="83.8">C3</text>
<text x="236.2" y="85.5">1.0UF</text>
<text x="267.9" y="89.1">L1</text>
<text x="265.2" y="92.6">22UH</text>
<text x="276.8" y="95.7">C5</text>
<text x="197.6" y="101.5">0.1UF</text>
<text x="197.9" y="99.7">C4</text>
<text x="276" y="97">10UF</text>
<text x="298" y="110.3">D1</text>
<text x="299.4" y="112.1">PG1112H</text>
<text x="64.8" y="114.8">PBC06SAAN</text>
<text x="63.9" y="126.3">PBC08SAAN</text>
<text x="289.4" y="145.8">EG2219</text>
<text x="259" y="155.5">C7</text>
<text x="270.6" y="155.5">C8</text>
<text x="66.6" y="158.2">PBC10SAAN</text>
<text x="241.3" y="157.3">MAX3390EEUD+</text>
<text x="270.3" y="156.4">1.0UF</text>
</g>
</svg>
